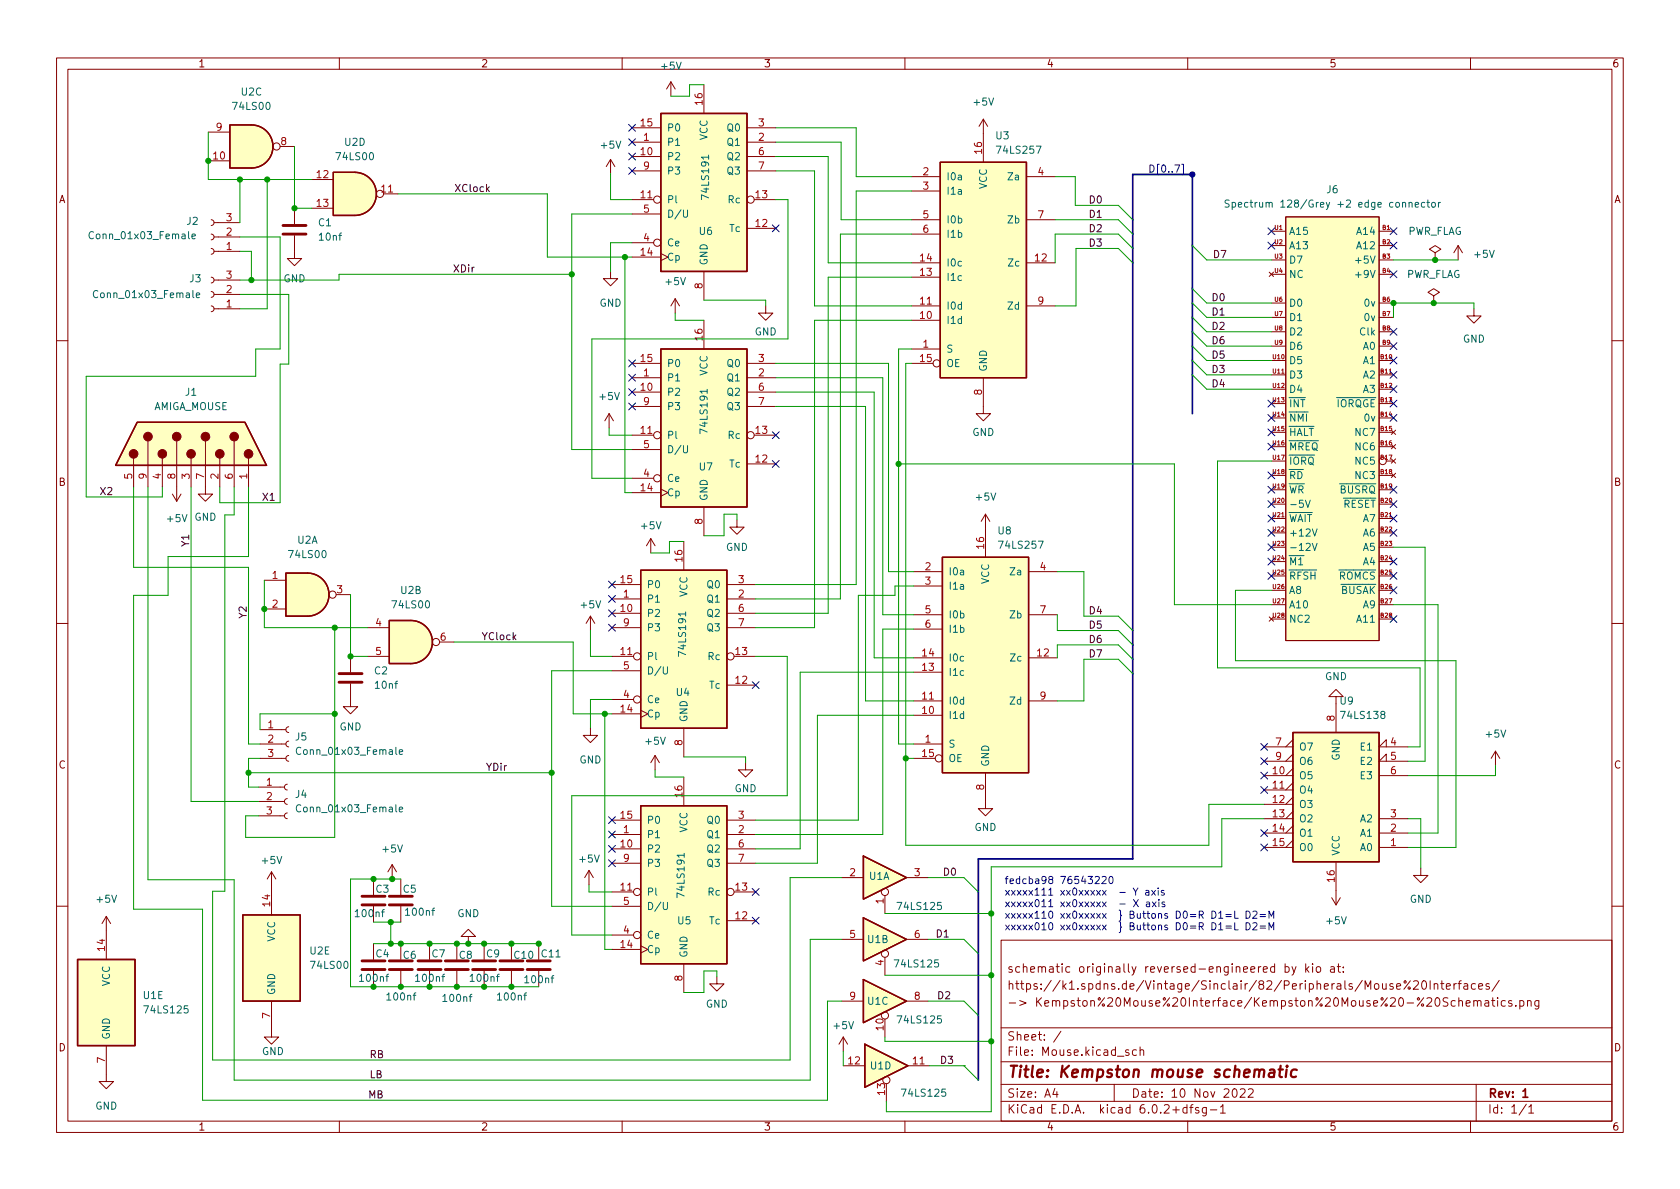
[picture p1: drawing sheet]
<svg xmlns="http://www.w3.org/2000/svg" width="297mm" height="210mm" viewBox="0 0 297 210" stroke-linecap="round" stroke-linejoin="round" font-family="sans-serif">
<g fill="none" stroke="#840000" stroke-width=".18">
<path d="M10 10.2h277v190.1h-277zM12 12.2h273v186.1h-273zM60 10.2v2M110 10.2v2M118.6 14.5l-.7 1.2M118.6 14.5v2.5M118.6 14.5l.8 1.2M124.5 15v5.1M160 10.2v2M210 10.2v2M260 10.2v2M36.8 28.4h3.8"/>
<path d="M36.8 23.4h3.8M37.3 38.9l.4 .1 .1 .4-.1 .3-.4 .2M37.8 39.4h4.6M49.5 25.9h2.6M52.1 36.8v2.8M55.1 31.7h3.8M55.1 36.8h3.8M67.8 34.3h2.6M107.9 28.2l-.7 1.3M107.9 28.2v2.5M107.9 28.2l.8 1.3M111.8 25.1h5"/>
<path d="M111.8 27.7h5M111.8 35.3h3.8M111.8 22.6h5M111.8 37.8h5M111.8 30.2h5M132.1 25.1h5.1M132.1 27.7h5.1M132.1 22.6h5.1M132.1 30.2h5.1M133.3 35.3h3.9M161.2 31.2h5M161.2 33.8h5"/>
<path d="M161.2 38.9h5M173.9 21.1l-.8 1.2M173.9 21.1v7.6M173.9 21.1l.7 1.2M181.5 31.2h5.1M181.5 38.9h5.1M227.3 38.3h16.5v75h-16.5zM37.3 41.4l.4 .1 .1 .4-.1 .4-.4 .1M37.3 43.9l.4 .2 .1 .3-.1 .4-.4 .2M37.3 49l.4 .2 .1 .3-.1 .4-.4 .1M37.3 51.6l.4 .1 .1 .4-.1 .3-.4 .2M37.3 54.1l.4 .1 .1 .4-.1 .4-.4 .1"/>
<path d="M37.8 41.9h4.6M37.8 44.4h4.6M37.8 49.5h4.6M37.8 52.1h4.6M37.8 54.6h4.6M52.1 41.7v4h1.2l-1.2 1.3-1.3-1.3h1.3M107.9 48v1.3h1.3l-1.3 1.2-1.2-1.2h1.2M111.8 45.5h5M111.8 42.9h3.8M116.8 44.8l1.3 .7-1.3 .6M119.4 52.8l-.8 1.3M119.4 52.8v2.6"/>
<path d="M119.4 52.8l.7 1.3M124.5 48v5.1M124.5 56.6v5.1M132.1 40.4h5.1M135.4 54.1v1.3h1.3l-1.3 1.2-1.3-1.2h1.3M161.2 56.6h5M161.2 54.1h5M161.2 46.5h5M161.2 49h5M161.2 41.4h5M181.5 54.1h5.1M181.5 46.5h5.1"/>
<path d="M224.4 48.1l.8 .8M224.8 40.9h2.5M224.8 43.4h2.5M224.8 46h2.5M224.8 48.5h2.5M224.8 53.6h2.5M224.8 56.1h2.5M224.8 58.7h2.5M225.2 48.1l-.8 .8M243.8 40.9h2.6M243.8 43.4h2.6M243.8 46h2.6"/>
<path d="M243.8 48.5h2.6M243.8 53.6h2.6M243.8 56.1h2.6M243.8 58.7h2.6M253.5 52.3l1-.6-1-.7-1 .7 1 .6v1.3M253.5 53.6h.1M253.7 44.7l1.1-.6-1.1-.7-1 .7 1 .6v1.3M253.7 46h.1M257.8 43.4l-.8 1.3M257.8 43.4v2.6M257.8 43.4l.8 1.3M260.6 54.6v1.3h1.3l-1.3 1.2-1.3-1.2h1.3"/>
<path d="M10 60.2h2M26.2 78v8.1M31.2 78v10.6M36.3 78v9.4h1.3l-1.3 1.2-1.2-1.2h1.2M41.4 78v8.1M107.7 73.1l-.8 1.3M107.7 73.1v2.6M107.7 73.1l.8 1.3M111.8 64.3h5M111.8 66.8h5M111.8 69.3h5M111.8 77h3.8"/>
<path d="M111.8 79.5h5M111.8 71.9h5M132.1 64.3h5.1M132.1 66.8h5.1M132.1 69.3h5.1M132.1 71.9h5.1M133.3 77h3.9M161.2 61.7h5M161.2 64.3h3.8M173.9 66.8v6.3h1.2l-1.2 1.3-1.3-1.3h1.3M224.8 63.7h2.5M224.8 66.3h2.5"/>
<path d="M224.8 68.8h2.5M224.8 71.4h2.5M224.8 73.9h2.5M224.8 76.4h2.5M224.8 79h2.5M224.8 61.2h2.5M243.8 63.7h2.6M243.8 66.3h2.6M243.8 68.8h2.6M243.8 71.4h2.6M243.8 73.9h2.6M243.8 76.4h2.6"/>
<path d="M243.8 79h2.6M243.8 61.2h2.6M246 76.1l.8 .7M246 78.6l.8 .8M246.8 76.1l-.8 .7M246.8 78.6l-.8 .8M285 60.2h2M23.6 81v5.1M28.7 81v5.1M30.5 87.4l.7 1.2M32 87.4l-.8 1.2M33.8 81v5.1"/>
<path d="M38.9 81v5.1M43.9 81v5.1M111.8 87.1h5M111.8 84.6h3.8M115.1 95.2l-.8 1.3M115.1 95.2v2.6M115.1 95.2l.7 1.3M116.8 86.5l1.3 .6-1.3 .7M120.9 95.8v5M124.5 89.7v5M130.3 91.9v1.3h1.3l-1.3 1.3-1.3-1.3h1.3M132.1 82h5.1"/>
<path d="M174.2 90.9l-.7 1.3M174.2 90.9v7.6M174.2 90.9l.8 1.3M224.8 81.5h2.5M224.8 84.1h2.5M224.8 86.6h2.5M224.8 89.1h2.5M224.8 91.7h2.5M224.8 94.2h2.5M224.8 96.8h2.5M224.8 99.3h2.5M243.8 84.1h2.6"/>
<path d="M243.8 86.6h2.6M243.8 89.1h2.6M243.8 91.7h2.6M243.8 94.2h2.6M243.8 96.8h2.6M243.8 99.3h2.6M245.1 81.5h1.3M246 81.1l.8 .8M246 83.7l.8 .7M246.8 81.1l-.8 .8M246.8 83.7l-.8 .7M10 110.2h2"/>
<path d="M46.7 102.6h3.8M46.7 107.7h3.8M59.4 105.2h2.6M62 116.1v2.8M65 111h3.8M65 116.1h3.8M77.7 113.5h2.6M104.4 109l-.8 1.2M104.4 109v2.5M104.4 109l.8 1.2M108.2 111h5.1M108.2 116.1h3.8"/>
<path d="M108.2 105.9h5.1M108.2 108.5h5.1M108.2 103.4h5.1M108.2 118.6h5.1M128.5 111h5.1M128.5 105.9h5.1M128.5 108.5h5.1M128.5 103.4h5.1M129.8 116.1h3.8M161.5 116.3h5.1M161.5 118.9h5.1M161.5 101.1h5.1"/>
<path d="M161.5 103.6h5.1M161.5 108.7h5.1M161.5 111.2h5.1M181.9 116.3h5M181.9 101.1h5M181.9 108.7h5M224.4 109.1l.8 .7M224.8 101.8h2.5M224.8 104.4h2.5M224.8 106.9h2.5M224.8 109.5h2.5M225.2 109.1l-.8 .7"/>
<path d="M243.8 101.8h2.6M243.8 104.4h2.6M243.8 106.9h2.6M243.8 109.5h2.6M285 110.2h2M45.7 139.2h4.6M46 131.6h4.5M46 134.1h4.5M46 129h4.5M50.8 138.7l-.4 .1-.1 .4 .1 .3 .4 .2M51.1 133.6l-.4 .1-.2 .4 .2 .4 .4 .1M51.1 131.1l-.4 .1-.2 .4 .2 .3 .4 .2"/>
<path d="M51.1 128.5l-.4 .2-.2 .3 .2 .4 .4 .1M62 120.9v4.1h1.2l-1.2 1.2-1.3-1.2h1.3M104.4 128.8v1.2h1.3l-1.3 1.3-1.3-1.3h1.3M108.2 126.2h5.1M108.2 123.7h3.8M113.3 125.6l1.3 .6-1.3 .7M115.8 133.6l-.7 1.3M115.8 133.6v2.5M115.8 133.6l.8 1.3M120.9 128.8v5.1M120.9 137.4v5.1M128.5 121.2h5.1"/>
<path d="M131.8 134.9v1.2h1.3l-1.3 1.3-1.2-1.3h1.2M161.5 131.6h5.1M161.5 126.5h5.1M161.5 123.9h5.1M161.5 134.1h3.9M174.2 136.6v6.4h1.3l-1.3 1.3-1.2-1.3h1.2M181.9 123.9h5M223.5 137.2h5.1M223.5 139.7h5.1M223.5 132.1h5.1M223.5 134.6h5.1M228.6 135.9l-1.3 1.3"/>
<path d="M228.6 138.4l-1.3 1.3M228.6 130.8l-1.3 1.3M228.6 133.3l-1.3 1.3M236.2 123.2h1.3l-1.3-1.3-1.3 1.3h1.3v6.3M243.8 137.2h5.1M245.1 132.1v-1.3l-1.3 1.3h5.1M245.1 134.6v-1.3l-1.3 1.3h5.1M264.4 132.8l-.7 1.3M264.4 132.8v2.6M264.4 132.8l.8 1.3M45.7 144.3h4.6M45.7 141.7h4.6"/>
<path d="M48 154.2l-.8 1.2M48 154.2v7.6M48 154.2l.8 1.2M50.8 143.8l-.4 .1-.1 .4 .1 .3 .4 .2M50.8 141.2l-.4 .2-.1 .3 .1 .4 .4 .1M66 155.4v2.8M69.3 152.9l-.7 1.3M69.3 152.9v2.5M69.3 152.9l.8 1.3M70.9 155.4v2.8M104.1 153.9l-.7 1.3M104.1 153.9v2.6"/>
<path d="M104.1 153.9l.8 1.3M108.2 147.6h5.1M108.2 150.1h5.1M108.2 157.7h3.8M108.2 145h5.1M108.2 152.6h5.1M128.5 147.6h5.1M128.5 150.1h5.1M128.5 145h5.1M128.5 152.6h5.1M129.8 157.7h3.8M148.8 155.2h3.9"/>
<path d="M156.5 158.4v3.1M160.3 155.2h3.8M223.5 149.9h5.1M223.5 142.2h5.1M223.5 144.8h5.1M223.5 147.3h5.1M228.6 141l-1.3 1.2M228.6 143.5l-1.3 1.3M228.6 146l-1.3 1.3M228.6 148.6l-1.3 1.3M235.5 158.7l.7 1.3M236.2 152.4v7.6"/>
<path d="M237 158.7l-.8 1.3M243.8 149.9h5.1M243.8 144.8h5.1M243.8 147.3h5.1M251.2 153.5v1.3h1.3l-1.3 1.3-1.3-1.3h1.3M10 160.2h2M18.8 162v7.7M18.8 162l-.8 1.3M18.8 162l.8 1.3M48 177v6.4h1.3l-1.3 1.3-1.3-1.3h1.3M66 160.3v2.8M66 166.9v2.8"/>
<path d="M66 171.7v2.8M70.9 160.3v2.8M70.9 166.9v2.8M70.9 171.7v2.8M75.9 166.9v2.8M75.9 171.7v2.8M80.8 166.9v2.8M80.8 171.7v2.8M82.8 165.6h1.3l-1.3-1.3-1.3 1.3h1.3v1.3M85.6 166.9v2.8M85.6 171.7v2.8M90.4 166.9v2.8"/>
<path d="M90.4 171.7v2.8M95.2 166.9v2.8M95.2 171.7v2.8M108.2 167.9h5.1M108.2 165.3h3.8M108.2 160.3h5.1M113.3 167.3l1.3 .6-1.3 .6M120.9 170.4v5.1M126.7 172.7v1.3h1.3l-1.3 1.3-1.2-1.3h1.2M128.5 162.8h5.1M148.8 177h3.9M148.8 166.1h3.9"/>
<path d="M156.5 169.3v3.2M160.3 177h3.8M160.3 166.1h3.8M177 166.3h108v32h-108zM227.2 171l.4-.1 .3 .3v.4l-.1 .3h-.6M227.2 170.4v1.5M228.4 170.9l.4 1M229.1 170.9l-.5 1.4-.2 .1M230.9 170.4v1.5M231 171.4l.4 .5M231.4 170.9l-.5 .6M232.1 170.4v.2"/>
<path d="M232.1 170.9v1M232.9 171l.3-.1 .3 .3v.4l-.3 .3h-.3l-.2-.3v-.4zM235.3 171h.6v.9M235.9 171.3l-.5 .1a.29 .29 0 0 0-.2 .2 .29 .29 0 0 0 .2 .3h.5M236.4 170.9h.6M236.6 170.4v1.3l.4 .2M237.5 171.8v.1M237.5 171v.1M246.3 174l-.4-.1-.2 .2 .1 .3 .5 .1v.4h-.6M246.9 174.4l.7-.1v-.3l-.5-.1-.2 .2 .1 .8h.6M249.4 173.4l-1.2 1.5M249.9 173.6l.6-.2 .2 .2 .1 .3-.9 1h.9"/>
<path d="M251.5 173.6l.2-.2a.81 .81 0 0 1 .6 .7 .81 .81 0 0 1-.3 .8h-.1a.81 .81 0 0 1-.4-1.3zM252.9 173.4v1.5M253.6 174.1l.2-.2 .3 .1 .1 .9M253.6 173.9v1M254.7 173.9h.6M254.9 173.4v1.3l.4 .2M255.7 174.4l.7-.1v-.3l-.5-.1-.2 .2 .1 .8h.6M257.1 173.9v1M257.5 173.9l-.3 .1-.1 .2M257.8 173.9h.6M257.9 177.1l.3-.2 .3 .1 .1 .9M257.9 176.4v1.5"/>
<path d="M258.4 173.4l-.4 .2v1.3M258.9 174h.5l.1 .9M259.2 177.4l.7-.1v-.3l-.5-.1-.2 .2 .1 .8h.6M259.5 174.3l-.5 .1a.29 .29 0 0 0-.2 .2 .29 .29 0 0 0 .2 .3h.5M260.6 177.1l.2-.2 .4 .1v.9M260.6 176.9v1M260.9 174l-.5-.1-.3 .3v.4l.2 .3h.6M261.2 177.1l.2-.2 .4 .1 .1 .9M261.4 174.4l.8-.1-.1-.3-.4-.1-.3 .2 .1 .8h.6M262.6 177h.5l.1 .9M263.2 177.3l-.5 .1a.29 .29 0 0 0-.2 .2 .29 .29 0 0 0 .2 .3h.5M263.3 174l-.4-.1-.2 .2 .1 .3 .5 .1v.4h-.6"/>
<path d="M263.7 176.9h.6M263.9 176.4v1.3l.4 .2M264.8 176.4v.2M264.8 176.9v1M265.1 173.4l-1.3 1.9M266.1 177l-.4-.1-.3 .3v.4l.2 .3h.5M267.3 177l-.4-.1-.2 .2 .1 .3 .5 .1v.4h-.6M268 177.8v.1M268.7 177l.4-.1 .3 .3v.4l-.1 .3h-.6M268.7 176.9v1.5M270.1 177.1l.2-.2 .3 .1 .1 .9M270.1 176.9v1"/>
<path d="M272.1 176.9v1.2l-.3 .3h-.4M272.1 177l-.4-.1-.3 .3v.4l.1 .3h.6M285 160.2h2M18.8 184.9v6.4h1.3l-1.3 1.2-1.3-1.2h1.3M60 198.3v2M110 198.3v2M149.1 183.4l-.8 1.3M149.1 183.4v2.5M149.1 183.4l.8 1.3M149.1 188.5h3.8M156.5 180.2v3.2M156.7 191.6v3.2"/>
<path d="M160 198.3v2M160.5 188.5h3.8M177 194.8h108M177 191.8h108M177 187.8h108M177 181.8h108M186.5 192.5l-.4 1h1M186.9 193v1M187.6 182.4l-1.3 1.9M197 191.8v3M199.6 185.7l-.4-.1-.2 .2 .1 .3 .5 .1v.4h-.6M200.9 185.7l-.4-.1-.3 .3v.4l.2 .3h.5"/>
<path d="M201.6 185.8l.2-.2 .3 .1 .1 .9M201.6 185.1v1.5M209.9 195.9l-.5-.1-.3 .3v.4l.2 .3h.6M209.9 195.3v1.5M210 198.3v2M210.4 195.8h.5M210.9 195.3l-.3 .2v1.3M211.9 195.9l-.3-.1-.2 .2v.3l.5 .1v.4h-.5M213.3 195.8v1.2l-.3 .3h-.4M213.3 195.9l-.4-.1-.3 .3v.4l.1 .3h.6M214 196.3h1.1M215.8 195.8l.4-.5v1.5"/>
<path d="M215.8 196.8h.8M218.1 192.6l.1-.1a.81 .81 0 0 1 .6 .7 .81 .81 0 0 1-.3 .8h-.1a.81 .81 0 0 1-.6-.6 .81 .81 0 0 1 .3-.8zM219.3 192.7l.6-.2 .2 .2v.3l-.9 1h.9M220.7 192.7l.6-.2 .2 .2 .1 .3-1 1h1M260 198.3v2M261 191.8v6.5M269.9 195.3l-1.3 1.9M270.3 195.8l.4-.5v1.5M270.3 196.8h.9"/>
<circle cx="48.9" cy="25.9" r=".63"/>
<circle cx="67.2" cy="34.3" r=".63"/>
<circle cx="116.2" cy="35.3" r=".63"/>
<circle cx="132.7" cy="35.3" r=".63"/>
<circle cx="116.2" cy="42.9" r=".63"/>
<circle cx="116.2" cy="77" r=".63"/>
<circle cx="132.7" cy="77" r=".63"/>
<circle cx="165.6" cy="64.3" r=".63"/>
<circle cx="116.2" cy="84.6" r=".63"/>
<circle cx="244.5" cy="81.5" r=".63"/>
<circle cx="58.8" cy="105.2" r=".63"/>
<circle cx="77.1" cy="113.5" r=".63"/>
<circle cx="112.6" cy="116.1" r=".63"/>
<circle cx="129.2" cy="116.1" r=".63"/>
<circle cx="112.6" cy="123.7" r=".63"/>
<circle cx="166" cy="134.1" r=".63"/>
<circle cx="112.6" cy="157.7" r=".63"/>
<circle cx="129.2" cy="157.7" r=".63"/>
<circle cx="156.5" cy="157.7" r=".63"/>
<circle cx="112.6" cy="165.3" r=".63"/>
<circle cx="156.5" cy="179.6" r=".63"/>
<circle cx="156.5" cy="168.7" r=".63"/>
<circle cx="248.4" cy="173.6" r=".21"/>
<circle cx="249.1" cy="174.7" r=".21"/>
<circle cx="156.7" cy="191" r=".63"/>
</g>
<path d="M269.3 193l.4-.5v1.5M269.3 194h.8" fill="none" stroke="#840000" stroke-width=".3"/>
<path d="M224.5 189.2l.2-.1 .6 .1-.1 1.3M225.3 189.6l-.6 .1a.4 .4 0 0 0-.4 .3 .4 .4 0 0 0 .3 .5l.6-.1M226.1 189.1h.7M226.4 188.5l-.2 1.7 .1 .2 .4 .1M227.5 189.1l-.2 1.4M227.6 188.5l-.1 .1v.1l.2-.1-.1-.1-.1 .2M229.3 189.2a.66 .66 0 0 0-1 .3l-.1 .6 .2 .3 .2 .1 .5-.1" fill="none" stroke="#840000" stroke-width=".4"/>
<g fill="none" stroke="#840000" stroke-width=".51">
<path d="M50 39.9h4.1M50 41.4h4.1M59.9 119.1h4.1M59.9 120.6h4.1M64 158.5h4.1M68.8 158.5h4.1M64 171.4h4.1M64 169.9h4.1M64 160h4.1M68.8 171.4h4.1M68.8 169.9h4.1M68.8 160h4.1"/>
<path d="M73.9 171.4h4.1M73.9 169.9h4.1M78.7 171.4h4.1M78.7 169.9h4.1M83.6 171.4h4M83.6 169.9h4M88.4 171.4h4.1M88.4 169.9h4.1M93.2 171.4h4.1M93.2 169.9h4.1"/>
</g>
<g fill="#ffffc2" stroke="#ffffc2" stroke-width=".18">
<path d="M13.7 169.7h10.2v15.2h-10.2z"/>
<path d="M113.3 142.5h15.2v27.9h-15.2z"/>
<path d="M72.7 109.7a3.8 3.8 0 0 1 3.8 3.8 3.8 3.8 0 0 1-3.8 3.8z"/>
<path d="M68.8 109.7h3.8v7.6h-3.8z"/>
<path d="M166.6 98.5h15.3v38.1h-15.3z"/>
<path d="M152.7 173.2l7.6 3.8-7.6 3.8z"/>
<path d="M152.9 184.7l7.6 3.8-7.6 3.8z"/>
<path d="M152.7 151.4l7.6 3.8-7.6 3.8z"/>
<path d="M152.7 162.3l7.6 3.8-7.6 3.8z"/>
<path d="M44.5 22.1a3.8 3.8 0 0 1 3.8 3.8 3.8 3.8 0 0 1-3.8 3.8z"/>
<path d="M40.6 22.1h3.8v7.6h-3.8z"/>
<path d="M228.6 129.5h15.2v22.9h-15.2z"/>
<path d="M62.7 30.5a3.8 3.8 0 0 1 3.8 3.8 3.8 3.8 0 0 1-3.8 3.8z"/>
<path d="M58.9 30.5h3.8v7.6h-3.8z"/>
<path d="M166.2 28.7h15.3v38.1h-15.3z"/>
<path d="M42.9 161.8h10.2v15.2h-10.2z"/>
<path d="M54.4 101.3a3.8 3.8 0 0 1 3.8 3.9 3.8 3.8 0 0 1-3.8 3.8z"/>
<path d="M50.5 101.3h3.9v7.7h-3.9z"/>
<path d="M113.3 100.8h15.2v28h-15.2z"/>
<path d="M116.8 61.7h15.3v28h-15.3z"/>
<path d="M227.3 38.3h16.5v75h-16.5z"/>
<path d="M116.8 20.1h15.3v27.9h-15.3z"/>
<path d="M24.3 74.7h19l3.8 7.6h-26.7z"/>
</g>
<g fill="none" stroke="#840000" stroke-width=".25">
<path d="M40.6 22.1h3.9a3.8 3.8 0 0 1 3.8 3.8 3.8 3.8 0 0 1-3.8 3.8h-3.9zM58.9 30.5h3.8a3.8 3.8 0 0 1 3.8 3.8 3.8 3.8 0 0 1-3.8 3.8h-3.8zM116.8 20.1h15.3v27.9h-15.3zM166.2 28.7h15.3v38.1h-15.3zM24.3 74.7h19l3.8 7.6h-26.7zM116.8 61.7h15.3v28h-15.3zM166.6 98.5h15.3v38.1h-15.3zM50.5 101.3h3.9a3.8 3.8 0 0 1 3.8 3.9 3.8 3.8 0 0 1-3.8 3.8h-3.9zM72.6 109.7h-3.8v7.6h3.8M72.7 109.7a3.8 3.8 0 0 1 3.8 3.8 3.8 3.8 0 0 1-3.8 3.8M113.3 100.8h15.2v28h-15.2zM228.6 129.5h15.2v22.9h-15.2z"/>
<path d="M113.3 142.5h15.2v27.9h-15.2zM152.7 151.4l7.6 3.8-7.6 3.8zM13.7 169.7h10.2v15.2h-10.2zM42.9 161.8h10.2v15.2h-10.2zM152.7 173.2l7.6 3.8-7.6 3.8zM152.7 162.3l7.6 3.8-7.6 3.8zM152.9 184.7l7.6 3.8-7.6 3.8z"/>
</g>
<g fill="none" stroke="#006464" stroke-width=".18">
<path d="M120.8 37.1v1.1l.3 .2h.3l.2-.2v-1.1M125.3 27.4v.8M217.3 35.4h-.5l-.1 .1v.4l.5 .2 .1 .3-.2 .2h-.5M217.9 35.9l.3-.1 .3 .2-.2 .6h-.4M217.9 35.8v1.3M250.2 36.2l.6-.1v-.2l-.4-.1-.2 .2 .1 .6h.5M251.9 35.9l-.3-.1-.3 .2 .1 .6h.5M252.3 35.8h.5M252.5 35.4v1.1l.3 .1M253.2 35.9l.2-.1 .3 .1 .1 .5-.1 .2h-.3l-.2-.1zM254.3 35.8v.8M254.7 35.8l-.4 .2"/>
<path d="M16.5 41.1a.6 .6 0 0 0-.8 .4 .6 .6 0 0 0 .6 .7l.2-.1M17.3 51.5a.6 .6 0 0 0-.8 .4 .6 .6 0 0 0 .5 .7l.3-.1M33.9 41.8l.6-.1v-.3h-.4l-.2 .2 .1 .6h.5M34.7 52.2l.6-.1v-.2l-.4-.1-.2 .2 .1 .6h.5M120.8 78.8v1l.3 .3 .3-.1 .2-.2v-1M125 68.8v.8M230.8 88.5l.4 1.2 .5-1.2M232 93.5l.4 1.3 .5-1.3M232 96.1l.4 1.2 .5-1.2M117.3 117.9v1l.2 .3 .4-.1 .1-.2v-1M121.2 108.2v.7M53.2 132.3a.6 .6 0 0 0-.9 .4 .6 .6 0 0 0 .6 .7l.3-.1"/>
<path d="M70.6 133l.6-.1-.1-.3h-.3l-.2 .1 .1 .7h.4M53.2 142.4a.6 .6 0 0 0-.9 .4 .6 .6 0 0 0 .6 .8l.3-.2M70.6 143.1l.6-.1-.1-.2-.3-.1-.2 .2 .1 .6h.4M117.3 159.6v1l.2 .2h.4l.1-.2v-1M121 150.9v.7"/>
</g>
<g fill="#840000" stroke="#840000" stroke-width=".18">
<circle cx="43.9" cy="80.3" r=".76"/>
<circle cx="38.9" cy="80.3" r=".76"/>
<circle cx="33.8" cy="80.3" r=".76"/>
<circle cx="28.7" cy="80.3" r=".76"/>
<circle cx="23.6" cy="80.3" r=".76"/>
<circle cx="41.4" cy="77.2" r=".76"/>
<circle cx="36.3" cy="77.2" r=".76"/>
<circle cx="31.2" cy="77.2" r=".76"/>
<circle cx="26.2" cy="77.2" r=".76"/>
</g>
<g fill="none" stroke="#000084" stroke-width=".18">
<path d="M111.2 22l1.2 1.2M111.2 24.5l1.2 1.2M111.2 27.1l1.2 1.2M111.2 29.6l1.2 1.2M112.4 22l-1.2 1.2M112.4 24.5l-1.2 1.2M112.4 27.1l-1.2 1.2M112.4 29.6l-1.2 1.2M136.6 39.8l1.2 1.2M137.8 39.8l-1.2 1.2M208.9 29.1h.4v1.8h-.4M224.2 40.3l1.2 1.2"/>
<path d="M224.2 42.8l1.2 1.2M225.4 40.3l-1.2 1.2M225.4 42.8l-1.2 1.2M245.8 47.9l1.2 1.2M245.8 58.1l1.2 1.2M245.8 40.3l1.2 1.2M245.8 42.8l1.2 1.2M247 47.9l-1.2 1.2M247 58.1l-1.2 1.2M247 40.3l-1.2 1.2M247 42.8l-1.2 1.2M111.2 63.6l1.2 1.3"/>
<path d="M111.2 66.2l1.2 1.2M111.2 68.7l1.2 1.2M111.2 71.3l1.2 1.2M112.4 63.6l-1.2 1.3M112.4 66.2l-1.2 1.2M112.4 68.7l-1.2 1.2M112.4 71.3l-1.2 1.2M136.6 76.3l1.2 1.3M137.8 76.3l-1.2 1.3M224.2 75.8l1.2 1.3M224.2 73.3l1.2 1.2M224.2 78.4l1.2 1.2"/>
<path d="M224.2 70.8l1.2 1.2M225.4 75.8l-1.2 1.3M225.4 73.3l-1.2 1.2M225.4 78.4l-1.2 1.2M225.4 70.8l-1.2 1.2M245.8 73.3l1.2 1.2M245.8 60.6l1.2 1.2M245.8 68.2l1.2 1.2M245.8 70.8l1.2 1.2M245.8 63.1l1.2 1.3M245.8 65.7l1.2 1.2M247 73.3l-1.2 1.2"/>
<path d="M247 60.6l-1.2 1.2M247 68.2l-1.2 1.2M247 70.8l-1.2 1.2M247 63.1l-1.2 1.3M247 65.7l-1.2 1.2M136.6 81.4l1.2 1.2M137.8 81.4l-1.2 1.2M224.2 91.1l1.2 1.2M224.2 93.6l1.2 1.2M224.2 88.5l1.2 1.3M224.2 86l1.2 1.2M224.2 83.5l1.2 1.2"/>
<path d="M224.2 98.7l1.2 1.2M224.2 96.2l1.2 1.2M225.4 91.1l-1.2 1.2M225.4 93.6l-1.2 1.2M225.4 88.5l-1.2 1.3M225.4 86l-1.2 1.2M225.4 83.5l-1.2 1.2M225.4 98.7l-1.2 1.2M225.4 96.2l-1.2 1.2M245.8 91.1l1.2 1.2M245.8 88.5l1.2 1.3M245.8 86l1.2 1.2"/>
<path d="M245.8 93.6l1.2 1.2M245.8 98.7l1.2 1.2M247 91.1l-1.2 1.2M247 88.5l-1.2 1.3M247 86l-1.2 1.2M247 93.6l-1.2 1.2M247 98.7l-1.2 1.2M107.6 102.8l1.2 1.2M107.6 105.3l1.2 1.2M107.6 110.4l1.2 1.2M107.6 107.8l1.2 1.3M108.8 102.8l-1.2 1.2"/>
<path d="M108.8 105.3l-1.2 1.2M108.8 110.4l-1.2 1.2M108.8 107.8l-1.2 1.3M224.2 101.2l1.2 1.3M225.4 101.2l-1.2 1.3M245.8 101.2l1.2 1.3M245.8 103.8l1.2 1.2M245.8 108.9l1.2 1.2M247 101.2l-1.2 1.3M247 103.8l-1.2 1.2M247 108.9l-1.2 1.2M133 120.5l1.2 1.3"/>
<path d="M134.2 120.5l-1.2 1.3M222.9 134l1.2 1.2M222.9 136.5l1.2 1.3M222.9 139.1l1.2 1.2M222.9 131.5l1.2 1.2M224.1 134l-1.2 1.2M224.1 136.5l-1.2 1.3M224.1 139.1l-1.2 1.2M224.1 131.5l-1.2 1.2M107.6 149.5l1.2 1.2M107.6 152l1.2 1.3M107.6 144.4l1.2 1.2"/>
<path d="M107.6 147l1.2 1.2M108.8 149.5l-1.2 1.2M108.8 152l-1.2 1.3M108.8 144.4l-1.2 1.2M108.8 147l-1.2 1.2M133 157.1l1.2 1.2M134.2 157.1l-1.2 1.2M222.9 146.7l1.2 1.2M222.9 149.2l1.2 1.3M224.1 146.7l-1.2 1.2M224.1 149.2l-1.2 1.3M133 162.2l1.2 1.2"/>
<path d="M134.2 162.2l-1.2 1.2"/>
</g>
<path d="M86.1 33.4l.4 .5M86.5 33l-.5 .5" fill="none" stroke="#0f0f0f" stroke-width=".18"/>
<g fill="none" stroke="#0000c2" stroke-width=".18">
<path d="M193.6 155.1l.5-.1 .3 .3-.8 1h.8M194.9 155.1l.4-.1 .3 .3-.8 1h.8M196.2 155h.2a.68 .68 0 0 1 .4 .6 .68 .68 0 0 1-.4 .7 .84 .84 0 0 1-.2-1.3zM200.4 157l.4 .7 .4-.7M200.4 159.1l.9 1.2M200.8 157.7v.6M201.3 159.1l-.9 1.2M202.6 157.5h.5v.8M202.7 159.6h.5l.1 .7M203.1 157.8h-.4l-.2 .2 .2 .3 .4-.1M203.3 159.8l-.5 .1-.1 .1 .1 .3h.5M203.6 157.4l.7 .9"/>
<path d="M203.7 159.5l.7 .8M204.3 157.4l-.7 .9M204.4 159.5l-.7 .8M204.8 157v.1M204.8 157.4v.9M204.9 159.1v.1M204.9 159.5v.8M205.8 157.5l-.3-.1-.2 .2 .1 .2 .4 .1v.3h-.5M205.9 159.6l-.3-.1-.2 .2 .1 .2 .4 .1v.3h-.5M216.8 161.7h.9M216.8 162.1h.9M216.8 163.8h.9"/>
<path d="M216.8 164.1h.9M218.3 161.1v1.3h.6M218.3 163.2v1.2h.6M220.3 161.1a.64 .64 0 0 1 .8 .7 .64 .64 0 0 1-.8 .6zM220.3 163.2a.64 .64 0 0 1 .8 .6 .64 .64 0 0 1-.8 .6zM221.5 161.2l.5-.1 .3 .4-.8 .9h.8M221.5 163.3l.5-.1 .3 .3-.8 .9h.8M222.8 161.7h1M222.8 162.1h1M222.8 163.8h1M222.8 164.1h1M224.4 162.4v-1.3l.4 .9 .4-.9v1.3"/>
<path d="M224.4 164.4v-1.2l.4 .9 .4-.9v1.2"/>
</g>
<path d="M210.8 30.9h-10.5v121h-27.3v39.1M210.8 30.7v42.4" fill="none" stroke="#000084" stroke-width=".3"/>
<g fill="none" stroke="#009600" stroke-width=".18">
<path d="M124.5 15h-2.6v2h-3.3M36.8 23.4v8.3h18.3M42.4 31.7v7.7M47.2 31.7v22.9h-4.8M52.1 25.9v10.9h3M70.4 34.3h26.4v11.2h15M107.9 30.7v4.6h3.9M111.8 37.8h-10.7v41.7h10.7M137.2 30.2h6.8v23.9h17.2M137.2 27.7h9.2v18.8h14.8M137.2 25.1h11.5v13.8h12.5M137.2 35.3h2.1v24.6h-34.7v24.7h7.2"/>
<path d="M137.2 22.6h14.2v8.6h9.8M161.2 33.8h-9.8v69.6h-17.8M186.6 38.9h11.1l2.6 2.5M186.6 31.2h3.5v5.1h7.6l2.6 2.6M42.4 41.9h7.1v19.8h-4.3v4.8h-30v21.4h13.5v-1.8M42.4 52.1h8.7v12.3h-1.6v24.5h-10.6v-2.8M42.4 44.4h2v5.1M101.1 48.5h-41.2v1h-17.5M110.5 45.5v41.6h1.3M111.8 42.9h-3.9v5.1M119.4 55.4v1.2h5.1M124.5 53.1h10.9v1"/>
<path d="M161.2 56.6h-17.2v54.4h-10.4M161.2 49h-14.8v59.5h-12.8M161.2 41.4h-12.6v64.5h-15M200.3 46.5l-2.6-2.6h-7.5v10.2h-3.6M200.3 43.9l-2.6-2.5h-11.1v5.1M210.8 43.4l2.6 2.6h11.4M210.8 53.6l2.6 2.5h11.4M210.8 58.7l2.6 2.5h11.4M210.8 51l2.6 2.6h11.4M210.8 56.1l2.6 2.6h11.4M246.4 46h11.4M260.6 54.6v-1h-14.2v2.5"/>
<path d="M107.7 75.7v1.3h4.1M137.2 64.3h19.9v36.8h4.4M137.2 66.8h18.9v41.9h5.4M137.2 69.3h17.4v47h6.9M137.2 71.9h15.8v52h8.5M161.2 61.7h-2.3v69.9h2.6M161.2 64.3h-1.1v85.2h53.6v-7.3h9.8M210.8 66.3l2.6 2.5h11.4M210.8 63.7l2.6 2.6h11.4M210.8 61.2l2.6 2.5h11.4M23.6 86.1v14.2h20.3v31.3h2.1M26.2 86.1v69.5h15.2v35.4h101.9v-24.9h5.5"/>
<path d="M33.8 86.1v55.6h11.9M41.4 86.1v5h-1.6v66.5h-2.2v29.8h102.1v-32.2h9.1M43.9 86.1v12.3h-14.2v6.9h-6.1v55.5h12.2v33.8h110.5v-17.6h2.5M120.9 95.8h-2.5v2h-3.3M130.3 91.9v-1h-2.3v3.8h-3.5M158.9 82h48.7v24.9h17.2M224.8 81.5h-9.5v36.6h35.8v14h-2.2M246.4 96.8h5.6v37.8h-3.1M46.7 102.6v8.4h18.3M59.2 111v37.1h-15.8v-3.8h2.3M62 105.2v10.9h3M80.3 113.5h21v12.7h6.9"/>
<path d="M104.4 111.5v4.6h3.8M108.2 118.6h-10.7v41.7h10.7M133.6 116.1h5.6v24.6h-38.1v24.6h7.1M161.5 111.2h-5.4v36.4h-22.5M161.5 118.9h-20v31.2h-7.9M161.5 103.6h-3.3v1.7h-6.4v39.7h-18.2M186.9 101.1h4.7v7.9h6.1l2.6 2.5M186.9 108.7v2.8h10.8l2.6 2.5M186.9 116.3v-2.3h10.8l2.6 2.6M200.3 119.1l-2.6-2.5h-6.1v7.3h-4.7M224.8 104.4h-6.4v12.4h39v33.1h-8.5M246.4 106.9h7.9v40.4h-5.4"/>
<path d="M43.9 136.6h53.6M46 134.1h-2.1v5.1h1.8M59.2 126.2h-13.2v2.8M106.9 126.2v41.7h1.3M108.2 123.7h-3.8v5.1M115.8 136.1v1.3h5.1M120.9 133.9h10.9v1M160.1 134.1h1.4M161.5 126.5h-17v26.1h-10.9M264.4 135.4v1.8h-15.5M70.9 155.4h-8.9v19.1h33.2M104.1 156.5v1.2h4.1"/>
<path d="M164.1 155.2h6.3l2.6 2.5M223.5 144.8h-7.5v8.5h-40.7v43.3h-18.6v-1.8M248.9 144.8h2.3v8.7M66 166.9h29.5M66 163.1h4.9M69.1 163.1v3.8M126.7 172.7v-1h-2.2v3.8h-3.6M156.5 172.5h18.8M156.5 161.5h18.8M164.1 166.1h6.3l2.6 2.6M164.1 177h6.3l2.6 2.6M149.1 185.9v2.6"/>
<path d="M156.5 183.4v.7h18.8M164.3 188.5h6.4M170.4 188.5l2.6 2.5"/>
</g>
<circle cx="210.8" cy="30.9" r=".46" fill="#000084" stroke="#000084" stroke-width=".18"/>
<g fill="#009600" stroke="#009600" stroke-width=".18">
<circle cx="158.9" cy="82" r=".46"/>
<circle cx="253.7" cy="46" r=".46"/>
<circle cx="246.4" cy="53.6" r=".46"/>
<circle cx="253.5" cy="53.6" r=".46"/>
<circle cx="175.3" cy="161.5" r=".46"/>
<circle cx="175.3" cy="184.1" r=".46"/>
<circle cx="175.3" cy="172.5" r=".46"/>
<circle cx="75.9" cy="174.5" r=".46"/>
<circle cx="75.9" cy="166.9" r=".46"/>
<circle cx="80.8" cy="166.9" r=".46"/>
<circle cx="66" cy="174.5" r=".46"/>
<circle cx="70.9" cy="174.5" r=".46"/>
<circle cx="70.9" cy="166.9" r=".46"/>
<circle cx="69.1" cy="166.9" r=".46"/>
<circle cx="85.6" cy="166.9" r=".46"/>
<circle cx="82.8" cy="166.9" r=".46"/>
<circle cx="80.8" cy="174.5" r=".46"/>
<circle cx="85.6" cy="174.5" r=".46"/>
<circle cx="66" cy="155.4" r=".46"/>
<circle cx="69.3" cy="155.4" r=".46"/>
<circle cx="69.1" cy="163.1" r=".46"/>
<circle cx="43.9" cy="136.6" r=".46"/>
<circle cx="90.4" cy="174.5" r=".46"/>
<circle cx="95.2" cy="166.9" r=".46"/>
<circle cx="90.4" cy="166.9" r=".46"/>
<circle cx="160.1" cy="134.1" r=".46"/>
<circle cx="62" cy="116.1" r=".46"/>
<circle cx="59.2" cy="111" r=".46"/>
<circle cx="59.2" cy="126.2" r=".46"/>
<circle cx="46.7" cy="107.7" r=".46"/>
<circle cx="106.9" cy="126.2" r=".46"/>
<circle cx="97.5" cy="136.6" r=".46"/>
<circle cx="47.2" cy="31.7" r=".46"/>
<circle cx="44.4" cy="49.5" r=".46"/>
<circle cx="42.4" cy="31.7" r=".46"/>
<circle cx="36.8" cy="28.4" r=".46"/>
<circle cx="52.1" cy="36.8" r=".46"/>
<circle cx="110.5" cy="45.5" r=".46"/>
<circle cx="101.1" cy="48.5" r=".46"/>
</g>
<text font-size="2.8" fill="#840000" x="178" y="190.6">Title: Kempston mouse schematic</text>
<g font-size="2.1" fill="#840000">
<text x="178" y="172">schematic originally reversed-engineered by kio at:</text>
<text x="178" y="178">-&gt; Kempston%20Mouse%20Interface/Kempston%20Mouse%20-%20Schematics.png</text>
<text x="178" y="175">https://k1.spdns.de/Vintage/Sinclair/82/Peripherals/Mouse%20Interfaces/</text>
<text x="178" y="184">Sheet: /</text>
<text x="178" y="186.7">File: Mouse.kicad_sch</text>
<text x="178" y="196.9">KiCad E.D.A. kicad 6.0.2+dfsg-1</text>
<text x="178" y="194.1">Size: A4</text>
<text x="200" y="194.1">Date: 10 Nov 2022</text>
<text x="263" y="194.1">Rev: 1</text>
<text x="263" y="196.9">Id: 1/1</text>
</g>
<g font-size="1.8" fill="#840000">
<text x="35" y="11.9">1</text>
<text x="85" y="11.9">2</text>
<text x="135" y="11.9">3</text>
<text x="185" y="11.9">4</text>
<text x="235" y="11.9">5</text>
<text x="285" y="11.9">6</text>
<text x="10.3" y="35.9">A</text>
<text x="285.3" y="35.9">A</text>
<text x="10.3" y="85.9">B</text>
<text x="285.3" y="85.9">B</text>
<text x="10.3" y="135.9">C</text>
<text x="285.3" y="135.9">C</text>
<text x="10.3" y="185.9">D</text>
<text x="285.3" y="185.9">D</text>
<text x="35" y="199.9">1</text>
<text x="85" y="199.9">2</text>
<text x="135" y="199.9">3</text>
<text x="185" y="199.9">4</text>
<text x="235" y="199.9">5</text>
<text x="285" y="199.9">6</text>
</g>
<g font-size="1.8" fill="#006464">
<text x="42.7" y="16.9">U2C</text>
<text x="117" y="12.3">+5V</text>
<text x="41.4" y="19.4">74LS00</text>
<text x="117.9" y="23.2">P0</text>
<text x="128.7" y="23.2">Q0</text>
<text x="172.3" y="18.7">+5V</text>
<text x="59.6" y="28.3">74LS00</text>
<text x="61" y="25.8">U2D</text>
<text x="106.4" y="26.3">+5V</text>
<text x="117.9" y="25.8">P1</text>
<text x="117.9" y="28.3">P2</text>
<text x="125.1" y="24.8" transform="rotate(-90 125.1 24.8)">VCC</text>
<text x="128.7" y="25.8">Q1</text>
<text x="128.7" y="28.3">Q2</text>
<text x="176.1" y="24.6">U3</text>
<text x="176.5" y="27.2">74LS257</text>
<text x="117.9" y="35.9">Pl</text>
<text x="117.9" y="30.9">P3</text>
<text x="125.3" y="34.9" transform="rotate(-90 125.3 34.9)">74LS191</text>
<text x="128.7" y="30.9">Q3</text>
<text x="128.8" y="35.9">Rc</text>
<text x="167.3" y="31.9">I0a</text>
<text x="167.3" y="34.4">I1a</text>
<text x="174.5" y="33.4" transform="rotate(-90 174.5 33.4)">VCC</text>
<text x="178.4" y="31.9">Za</text>
<text x="234.6" y="34.2">J6</text>
<text x="33.1" y="39.7">J2</text>
<text x="56.3" y="40">C1</text>
<text x="117.9" y="38.5">D/U</text>
<text x="123.7" y="41.5">U6</text>
<text x="129" y="41">Tc</text>
<text x="167.3" y="39.5">I0b</text>
<text x="178.3" y="39.5">Zb</text>
<text x="219.4" y="36.7">Spectrum 128/Grey +2 edge connector</text>
<text x="227.8" y="41.5">A15</text>
<text x="240.1" y="41.5">A14</text>
<text x="248.8" y="41.5">PWR_FLAG</text>
<text x="16.4" y="42.3">Conn_01x03_Female</text>
<text x="56.5" y="42.5">10nf</text>
<text x="117.9" y="46.1">Cp</text>
<text x="117.9" y="43.6">Ce</text>
<text x="125.1" y="47" transform="rotate(-90 125.1 47)">GND</text>
<text x="167.3" y="47.1">I0c</text>
<text x="167.3" y="42">I1b</text>
<text x="178.4" y="47.1">Zc</text>
<text x="227.8" y="44.1">A13</text>
<text x="227.8" y="46.6">D7</text>
<text x="240.1" y="44.1">A12</text>
<text x="240.1" y="46.6">+5V</text>
<text x="260.8" y="45.6">+5V</text>
<text x="17.2" y="52.7">Conn_01x03_Female</text>
<text x="33.6" y="49.9">J3</text>
<text x="50.1" y="49.9">GND</text>
<text x="117.8" y="50.4">+5V</text>
<text x="167.3" y="49.7">I1c</text>
<text x="227.8" y="49.1">NC</text>
<text x="240.1" y="49.1">+9V</text>
<text x="248.5" y="49.1">PWR_FLAG</text>
<text x="106" y="54.2">GND</text>
<text x="133.4" y="59.3">GND</text>
<text x="167.3" y="57.3">I1d</text>
<text x="167.3" y="54.7">I0d</text>
<text x="178.3" y="54.7">Zd</text>
<text x="227.8" y="54.2">D0</text>
<text x="227.8" y="56.8">D1</text>
<text x="227.8" y="59.3">D2</text>
<text x="240.6" y="59.3">Clk</text>
<text x="241.4" y="54.2">0v</text>
<text x="241.4" y="56.8">0v</text>
<text x="117.9" y="64.9">P0</text>
<text x="128.7" y="64.9">Q0</text>
<text x="167.3" y="62.4">S</text>
<text x="167.3" y="64.9">OE</text>
<text x="174.5" y="65.8" transform="rotate(-90 174.5 65.8)">GND</text>
<text x="227.8" y="64.4">D5</text>
<text x="227.8" y="61.8">D6</text>
<text x="241.1" y="64.4">A1</text>
<text x="241.1" y="61.8">A0</text>
<text x="258.6" y="60.6">GND</text>
<text x="32.8" y="70">J1</text>
<text x="106.1" y="70.7">+5V</text>
<text x="117.9" y="67.4">P1</text>
<text x="117.9" y="70">P2</text>
<text x="125.1" y="66.5" transform="rotate(-90 125.1 66.5)">VCC</text>
<text x="128.7" y="67.4">Q1</text>
<text x="128.7" y="70">Q2</text>
<text x="227.8" y="66.9">D3</text>
<text x="227.8" y="69.5">D4</text>
<text x="241.1" y="66.9">A2</text>
<text x="241.1" y="69.5">A3</text>
<text x="27.1" y="72.5">AMIGA_MOUSE</text>
<text x="117.9" y="77.6">Pl</text>
<text x="117.9" y="72.5">P3</text>
<text x="125.1" y="76.3" transform="rotate(-90 125.1 76.3)">74LS191</text>
<text x="128.7" y="72.5">Q3</text>
<text x="128.8" y="77.6">Rc</text>
<text x="171.9" y="77.1">GND</text>
<text x="227.8" y="72">~{INT}</text>
<text x="227.8" y="74.5">~{NMI}</text>
<text x="227.8" y="77.1">~{HALT}</text>
<text x="234.9" y="72">~{IORQGE}</text>
<text x="239.8" y="77.1">NC7</text>
<text x="241.4" y="74.5">0v</text>
<text x="117.9" y="80.1">D/U</text>
<text x="123.7" y="83.2">U7</text>
<text x="129" y="82.7">Tc</text>
<text x="227.8" y="79.6">~{MREQ}</text>
<text x="227.8" y="82.2">~{IORQ}</text>
<text x="239.8" y="79.6">NC6</text>
<text x="239.8" y="82.2">NC5</text>
<text x="117.9" y="87.8">Cp</text>
<text x="117.9" y="85.2">Ce</text>
<text x="125.1" y="88.6" transform="rotate(-90 125.1 88.6)">GND</text>
<text x="172.6" y="88.5">+5V</text>
<text x="227.8" y="84.7">~{RD}</text>
<text x="227.8" y="87.2">~{WR}</text>
<text x="227.8" y="89.8">-5V</text>
<text x="235.6" y="87.2">~{BUSRQ}</text>
<text x="236.1" y="89.8">~{RESET}</text>
<text x="239.8" y="84.7">NC3</text>
<text x="29.6" y="92.3">+5V</text>
<text x="34.4" y="92.1">GND</text>
<text x="113.5" y="93.6">+5V</text>
<text x="176.5" y="94.5">U8</text>
<text x="227.8" y="92.3">~{WAIT}</text>
<text x="227.8" y="94.9">+12V</text>
<text x="241.1" y="92.3">A7</text>
<text x="241.1" y="94.9">A6</text>
<text x="51.3" y="98.7">74LS00</text>
<text x="52.6" y="96.1">U2A</text>
<text x="128.3" y="97.4">GND</text>
<text x="167.6" y="101.7">I0a</text>
<text x="176.9" y="97">74LS257</text>
<text x="178.8" y="101.7">Za</text>
<text x="227.8" y="97.4">-12V</text>
<text x="227.8" y="99.9">~{M1}</text>
<text x="241.1" y="97.4">A5</text>
<text x="241.1" y="99.9">A4</text>
<text x="69.5" y="107.6">74LS00</text>
<text x="70.9" y="105">U2B</text>
<text x="102.8" y="107.6">+5V</text>
<text x="114.3" y="106.5">P1</text>
<text x="114.3" y="104">P0</text>
<text x="121.5" y="105.6" transform="rotate(-90 121.5 105.6)">VCC</text>
<text x="125.1" y="106.5">Q1</text>
<text x="125.1" y="104">Q0</text>
<text x="167.6" y="104.3">I1a</text>
<text x="174.9" y="103.3" transform="rotate(-90 174.9 103.3)">VCC</text>
<text x="227.8" y="102.5">~{RFSH} ~{ROMCS}</text>
<text x="227.8" y="105">A8</text>
<text x="227.8" y="107.6">A10</text>
<text x="235.7" y="105">~{BUSAK}</text>
<text x="241.1" y="107.6">A9</text>
<text x="114.3" y="109.1">P2</text>
<text x="114.3" y="111.6">P3</text>
<text x="125.1" y="109.1">Q2</text>
<text x="125.1" y="111.6">Q3</text>
<text x="167.6" y="109.3">I0b</text>
<text x="167.6" y="111.9">I1b</text>
<text x="178.7" y="109.3">Zb</text>
<text x="227.8" y="110.1">NC2</text>
<text x="240.1" y="110.1">A11</text>
<text x="66.2" y="119.2">C2</text>
<text x="114.3" y="116.7">Pl</text>
<text x="114.3" y="119.2">D/U</text>
<text x="121.3" y="115.7" transform="rotate(-90 121.3 115.7)">74LS191</text>
<text x="125.2" y="116.7">Rc</text>
<text x="167.6" y="119.5">I1c</text>
<text x="167.6" y="117">I0c</text>
<text x="178.8" y="117">Zc</text>
<text x="66.4" y="121.8">10nf</text>
<text x="114.3" y="124.3">Ce</text>
<text x="119.6" y="123.1">U4</text>
<text x="125.4" y="121.8">Tc</text>
<text x="167.6" y="124.6">I0d</text>
<text x="178.7" y="124.6">Zd</text>
<text x="234.3" y="120.3">GND</text>
<text x="237" y="124.6">U9</text>
<text x="52.3" y="130.9">J5</text>
<text x="60" y="129.2">GND</text>
<text x="114.2" y="131.7">+5V</text>
<text x="114.3" y="126.9">Cp</text>
<text x="121.5" y="127.8" transform="rotate(-90 121.5 127.8)">GND</text>
<text x="167.6" y="127.1">I1d</text>
<text x="237.4" y="127.1">74LS138</text>
<text x="262.8" y="130.4">+5V</text>
<text x="53" y="133.5">Conn_01x03_Female</text>
<text x="102.4" y="135">GND</text>
<text x="167.6" y="132.2">S</text>
<text x="167.6" y="134.7">OE</text>
<text x="174.9" y="135.6" transform="rotate(-90 174.9 135.6)">GND</text>
<text x="229.6" y="137.8">O5</text>
<text x="229.6" y="132.7">O7</text>
<text x="229.6" y="135.2">O6</text>
<text x="236.9" y="134.5" transform="rotate(-90 236.9 134.5)">GND</text>
<text x="240.7" y="132.7">E1</text>
<text x="240.7" y="135.2">E2</text>
<text x="240.7" y="137.8">E3</text>
<text x="52.3" y="141.1">J4</text>
<text x="53" y="143.6">Conn_01x03_Female</text>
<text x="129.9" y="140.1">GND</text>
<text x="229.6" y="140.3">O4</text>
<text x="229.6" y="142.9">O3</text>
<text x="114.3" y="148.2">P1</text>
<text x="114.3" y="145.7">P0</text>
<text x="121.5" y="147.2" transform="rotate(-90 121.5 147.2)">VCC</text>
<text x="125.1" y="148.2">Q1</text>
<text x="125.1" y="145.7">Q0</text>
<text x="172.3" y="146.9">GND</text>
<text x="229.6" y="145.4">O2</text>
<text x="229.6" y="147.9">O1</text>
<text x="240.6" y="147.9">A1</text>
<text x="240.6" y="145.4">A2</text>
<text x="46.4" y="152.8">+5V</text>
<text x="67.7" y="150.7">+5V</text>
<text x="102.5" y="152.5">+5V</text>
<text x="114.3" y="150.7">P2</text>
<text x="114.3" y="153.3">P3</text>
<text x="125.1" y="150.7">Q2</text>
<text x="125.1" y="153.3">Q3</text>
<text x="153.7" y="155.6">U1A</text>
<text x="229.6" y="150.5">O0</text>
<text x="236.9" y="151.4" transform="rotate(-90 236.9 151.4)">VCC</text>
<text x="240.6" y="150.5">A0</text>
<text x="17.2" y="159.6">+5V</text>
<text x="66.5" y="157.9">C3</text>
<text x="71.3" y="157.9">C5</text>
<text x="71.9" y="161.9">100nf</text>
<text x="114.3" y="158.4">Pl</text>
<text x="114.3" y="160.9">D/U</text>
<text x="121" y="158.4" transform="rotate(-90 121 158.4)">74LS191</text>
<text x="125.2" y="158.4">Rc</text>
<text x="159" y="160.9">74LS125</text>
<text x="249.2" y="159.6">GND</text>
<text x="48.6" y="166.5" transform="rotate(-90 48.6 166.5)">VCC</text>
<text x="63" y="162.2">100nf</text>
<text x="80.8" y="162.2">GND</text>
<text x="114.3" y="166">Ce</text>
<text x="119.9" y="163.4">U5</text>
<text x="125.4" y="163.4">Tc</text>
<text x="153.4" y="166.7">U1B</text>
<text x="234.6" y="163.4">+5V</text>
<text x="54.8" y="168.8">U2E</text>
<text x="55.1" y="171.3">74LS00</text>
<text x="63.8" y="173.6">100nf</text>
<text x="66.5" y="169.3">C4</text>
<text x="71.3" y="169.5">C6</text>
<text x="73.7" y="173.6">100nf</text>
<text x="76.4" y="169.3">C7</text>
<text x="81.2" y="169.5">C8</text>
<text x="83.3" y="173.6">100nf</text>
<text x="86" y="169.3">C9</text>
<text x="91" y="169.5">C10</text>
<text x="93" y="173.9">100nf</text>
<text x="95.8" y="169.3">C11</text>
<text x="114.3" y="168.5">Cp</text>
<text x="121.5" y="169.4" transform="rotate(-90 121.5 169.4)">GND</text>
<text x="158.5" y="171.1">74LS125</text>
<text x="19.4" y="174.4" transform="rotate(-90 19.4 174.4)">VCC</text>
<text x="25.3" y="176.7">U1E</text>
<text x="25.8" y="179.2">74LS125</text>
<text x="48.6" y="176" transform="rotate(-90 48.6 176)">GND</text>
<text x="68.6" y="176.9">100nf</text>
<text x="78.5" y="177.2">100nf</text>
<text x="88.2" y="176.9">100nf</text>
<text x="124.8" y="178.2">GND</text>
<text x="153.4" y="177.7">U1C</text>
<text x="19.4" y="183.9" transform="rotate(-90 19.4 183.9)">GND</text>
<text x="147.5" y="182">+5V</text>
<text x="159" y="181">74LS125</text>
<text x="46.3" y="186.6">GND</text>
<text x="153.9" y="189.1">U1D</text>
<text x="16.8" y="196.2">GND</text>
<text x="159.7" y="193.9">74LS125</text>
</g>
<g font-size="1.8" fill="#a90000">
<text x="38.2" y="23.1">9</text>
<text x="113.3" y="22.3">15</text>
<text x="124.2" y="18.5" transform="rotate(-90 124.2 18.5)">16</text>
<text x="134.1" y="22.3">3</text>
<text x="37.8" y="28.2">10</text>
<text x="49.7" y="25.6">8</text>
<text x="113.3" y="27.4">10</text>
<text x="113.8" y="24.9">1</text>
<text x="113.8" y="30">9</text>
<text x="134.1" y="24.9">2</text>
<text x="134.1" y="27.4">6</text>
<text x="134.1" y="30">7</text>
<text x="173.6" y="27.1" transform="rotate(-90 173.6 27.1)">16</text>
<text x="56" y="31.5">12</text>
<text x="67.5" y="34">11</text>
<text x="113.3" y="35">11</text>
<text x="133.6" y="35">13</text>
<text x="163.2" y="31">2</text>
<text x="163.2" y="33.5">3</text>
<text x="183.5" y="31">4</text>
<text x="40" y="41.7">2</text>
<text x="40" y="39.1">3</text>
<text x="56" y="36.6">13</text>
<text x="113.8" y="37.6">5</text>
<text x="133.6" y="40.1">12</text>
<text x="163.2" y="38.6">5</text>
<text x="163.2" y="41.1">6</text>
<text x="183.5" y="38.6">7</text>
<text x="40" y="44.2">1</text>
<text x="113.3" y="45.2">14</text>
<text x="113.8" y="42.7">4</text>
<text x="162.7" y="46.2">14</text>
<text x="183" y="46.2">12</text>
<text x="40" y="51.8">2</text>
<text x="40" y="49.3">3</text>
<text x="124.2" y="51" transform="rotate(-90 124.2 51)">8</text>
<text x="162.7" y="53.8">11</text>
<text x="162.7" y="48.8">13</text>
<text x="183.5" y="53.8">9</text>
<text x="40" y="54.4">1</text>
<text x="162.7" y="56.4">10</text>
<text x="113.3" y="64">15</text>
<text x="124.2" y="60.2" transform="rotate(-90 124.2 60.2)">16</text>
<text x="134.1" y="64">3</text>
<text x="162.7" y="64">15</text>
<text x="163.2" y="61.5">1</text>
<text x="113.3" y="69.1">10</text>
<text x="113.8" y="66.5">1</text>
<text x="113.8" y="71.6">9</text>
<text x="134.1" y="66.5">2</text>
<text x="134.1" y="69.1">6</text>
<text x="134.1" y="71.6">7</text>
<text x="173.6" y="69.8" transform="rotate(-90 173.6 69.8)">8</text>
<text x="113.3" y="76.7">11</text>
<text x="133.6" y="76.7">13</text>
<text x="113.8" y="79.2">5</text>
<text x="133.6" y="81.8">12</text>
<text x="23.4" y="84.7" transform="rotate(-90 23.4 84.7)">5</text>
<text x="25.9" y="84.7" transform="rotate(-90 25.9 84.7)">9</text>
<text x="28.4" y="84.7" transform="rotate(-90 28.4 84.7)">4</text>
<text x="31" y="84.7" transform="rotate(-90 31 84.7)">8</text>
<text x="33.5" y="84.7" transform="rotate(-90 33.5 84.7)">3</text>
<text x="36.1" y="84.7" transform="rotate(-90 36.1 84.7)">7</text>
<text x="38.6" y="84.7" transform="rotate(-90 38.6 84.7)">2</text>
<text x="41.1" y="84.7" transform="rotate(-90 41.1 84.7)">6</text>
<text x="43.7" y="84.7" transform="rotate(-90 43.7 84.7)">1</text>
<text x="113.3" y="86.9">14</text>
<text x="113.8" y="84.3">4</text>
<text x="124.2" y="92.7" transform="rotate(-90 124.2 92.7)">8</text>
<text x="120.6" y="99.3" transform="rotate(-90 120.6 99.3)">16</text>
<text x="163.6" y="100.8">2</text>
<text x="174" y="97" transform="rotate(-90 174 97)">16</text>
<text x="183.9" y="100.8">4</text>
<text x="48.1" y="102.4">1</text>
<text x="48.1" y="107.4">2</text>
<text x="59.6" y="104.9">3</text>
<text x="109.8" y="103.1">15</text>
<text x="110.3" y="105.7">1</text>
<text x="130.6" y="105.7">2</text>
<text x="130.6" y="103.1">3</text>
<text x="163.6" y="103.4">3</text>
<text x="66.4" y="110.7">4</text>
<text x="77.9" y="113.3">6</text>
<text x="109.8" y="108.2">10</text>
<text x="110.3" y="110.7">9</text>
<text x="130.6" y="108.2">6</text>
<text x="130.6" y="110.7">7</text>
<text x="163.6" y="108.5">5</text>
<text x="163.6" y="111">6</text>
<text x="183.9" y="108.5">7</text>
<text x="66.4" y="115.8">5</text>
<text x="109.8" y="115.8">11</text>
<text x="110.3" y="118.4">5</text>
<text x="130.1" y="115.8">13</text>
<text x="163.1" y="118.6">13</text>
<text x="163.1" y="116.1">14</text>
<text x="183.4" y="116.1">12</text>
<text x="109.8" y="126">14</text>
<text x="110.3" y="123.4">4</text>
<text x="130.1" y="120.9">12</text>
<text x="163.1" y="123.7">11</text>
<text x="183.9" y="123.7">9</text>
<text x="47.4" y="128.8">1</text>
<text x="47.4" y="131.3">2</text>
<text x="120.6" y="131.8" transform="rotate(-90 120.6 131.8)">8</text>
<text x="163.1" y="126.2">10</text>
<text x="163.6" y="131.3">1</text>
<text x="225.6" y="131.8">7</text>
<text x="236" y="127.5" transform="rotate(-90 236 127.5)">8</text>
<text x="245.9" y="131.8">4</text>
<text x="47.4" y="133.9">3</text>
<text x="163.1" y="133.9">15</text>
<text x="225.1" y="136.9">10</text>
<text x="225.6" y="134.4">9</text>
<text x="245.9" y="134.4">5</text>
<text x="245.9" y="136.9">6</text>
<text x="47.1" y="138.9">1</text>
<text x="47.1" y="141.5">2</text>
<text x="120.6" y="140.9" transform="rotate(-90 120.6 140.9)">16</text>
<text x="174" y="139.7" transform="rotate(-90 174 139.7)">8</text>
<text x="225.1" y="139.4">11</text>
<text x="225.1" y="142">12</text>
<text x="47.1" y="144">3</text>
<text x="109.8" y="149.9">10</text>
<text x="109.8" y="144.8">15</text>
<text x="110.3" y="147.3">1</text>
<text x="130.6" y="147.3">2</text>
<text x="130.6" y="144.8">3</text>
<text x="130.6" y="149.9">6</text>
<text x="225.1" y="144.5">13</text>
<text x="225.1" y="147.1">14</text>
<text x="225.1" y="149.6">15</text>
<text x="245.9" y="149.6">1</text>
<text x="245.9" y="147.1">2</text>
<text x="245.9" y="144.5">3</text>
<text x="110.3" y="152.4">9</text>
<text x="130.6" y="152.4">7</text>
<text x="150.3" y="154.9">2</text>
<text x="161.7" y="154.9">3</text>
<text x="236" y="155.9" transform="rotate(-90 236 155.9)">16</text>
<text x="47.8" y="160.2" transform="rotate(-90 47.8 160.2)">14</text>
<text x="109.8" y="157.5">11</text>
<text x="110.3" y="160">5</text>
<text x="130.1" y="157.5">13</text>
<text x="156.2" y="159.8" transform="rotate(-90 156.2 159.8)">1</text>
<text x="109.8" y="167.6">14</text>
<text x="110.3" y="165.1">4</text>
<text x="130.1" y="162.6">12</text>
<text x="150.3" y="165.9">5</text>
<text x="161.7" y="165.9">6</text>
<text x="18.5" y="168.1" transform="rotate(-90 18.5 168.1)">14</text>
<text x="120.6" y="173.5" transform="rotate(-90 120.6 173.5)">8</text>
<text x="156.2" y="170.7" transform="rotate(-90 156.2 170.7)">4</text>
<text x="150.3" y="176.8">9</text>
<text x="161.7" y="176.8">8</text>
<text x="47.8" y="180.1" transform="rotate(-90 47.8 180.1)">7</text>
<text x="156.2" y="182.1" transform="rotate(-90 156.2 182.1)">10</text>
<text x="18.5" y="187.9" transform="rotate(-90 18.5 187.9)">7</text>
<text x="150" y="188.2">12</text>
<text x="161.4" y="188.2">11</text>
<text x="156.5" y="193.6" transform="rotate(-90 156.5 193.6)">13</text>
</g>
<g font-size="1.8" fill="#0f0f0f">
<text x="80.3" y="33.9">XClock</text>
<text x="192.4" y="36">D0</text>
<text x="192.4" y="41">D2</text>
<text x="192.4" y="38.5">D1</text>
<text x="192.4" y="43.6">D3</text>
<text x="214.4" y="45.6">D7</text>
<text x="80" y="48.2">XDir</text>
<text x="214.1" y="53.2">D0</text>
<text x="214.1" y="55.8">D1</text>
<text x="214.1" y="58.3">D2</text>
<text x="214.1" y="65.9">D3</text>
<text x="214.1" y="63.4">D5</text>
<text x="214.1" y="60.9">D6</text>
<text x="214.1" y="68.5">D4</text>
<text x="17.5" y="87.5">X2</text>
<text x="46.2" y="88.5">X1</text>
<text x="33.4" y="96.8" transform="rotate(-90 33.4 96.8)">Y1</text>
<text x="43.6" y="109.5" transform="rotate(-90 43.6 109.5)">Y2</text>
<text x="85.1" y="113.2">YClock</text>
<text x="192.4" y="113.7">D6</text>
<text x="192.4" y="108.6">D4</text>
<text x="192.4" y="111.2">D5</text>
<text x="192.4" y="116.2">D7</text>
<text x="85.9" y="136.3">YDir</text>
<text x="166.6" y="154.8">D0</text>
<text x="165.4" y="165.8">D1</text>
<text x="165.6" y="176.7">D2</text>
<text x="65.3" y="187.1">RB</text>
<text x="65.3" y="190.7">LB</text>
<text x="166.1" y="188.1">D3</text>
<text x="65" y="194.2">MB</text>
</g>
<text font-size="1.8" fill="#000084" x="202.9" y="30.5">D[0..7]</text>
<g font-size="1.8" fill="#0000c2">
<text x="177.5" y="156.3">fedcba98 76543220</text>
<text x="177.5" y="158.4">xxxxx111 xx0xxxxx - Y axis</text>
<text x="177.5" y="160.4">xxxxx011 xx0xxxxx - X axis</text>
<text x="177.5" y="162.4">xxxxx110 xx0xxxxx } Buttons D0=R D1=L D2=M</text>
<text x="177.5" y="164.5">xxxxx010 xx0xxxxx } Buttons D0=R D1=L D2=M</text>
</g>
<g font-size="1.1" fill="#a90000">
<text x="225.4" y="40.6">U1</text>
<text x="244.4" y="40.6">B1</text>
<text x="225.4" y="43.2">U2</text>
<text x="225.4" y="45.7">U3</text>
<text x="244.4" y="43.2">B2</text>
<text x="244.4" y="45.7">B3</text>
<text x="225.4" y="48.3">U4</text>
<text x="225.4" y="53.3">U6</text>
<text x="244.4" y="48.3">B4</text>
<text x="244.4" y="53.3">B6</text>
<text x="225.4" y="55.9">U7</text>
<text x="225.4" y="58.4">U8</text>
<text x="244.4" y="55.9">B7</text>
<text x="244.4" y="58.4">B8</text>
<text x="225.1" y="63.5">U10</text>
<text x="225.4" y="61">U9</text>
<text x="244.1" y="63.5">B10</text>
<text x="244.4" y="61">B9</text>
<text x="225.1" y="66">U11</text>
<text x="225.1" y="68.6">U12</text>
<text x="225.1" y="71.1">U13</text>
<text x="244.1" y="66">B11</text>
<text x="244.1" y="68.6">B12</text>
<text x="244.1" y="71.1">B13</text>
<text x="225.1" y="73.7">U14</text>
<text x="225.1" y="76.2">U15</text>
<text x="244.1" y="73.7">B14</text>
<text x="244.1" y="76.2">B15</text>
<text x="225.1" y="78.7">U16</text>
<text x="225.1" y="81.3">U17</text>
<text x="225.1" y="83.8">U18</text>
<text x="244.1" y="78.7">B16</text>
<text x="244.1" y="81.3">B17</text>
<text x="244.1" y="83.8">B18</text>
<text x="225.1" y="86.4">U19</text>
<text x="225.1" y="88.9">U20</text>
<text x="244.1" y="86.4">B19</text>
<text x="244.1" y="88.9">B20</text>
<text x="225.1" y="91.4">U21</text>
<text x="225.1" y="94">U22</text>
<text x="244.1" y="91.4">B21</text>
<text x="244.1" y="94">B22</text>
<text x="225.1" y="96.5">U23</text>
<text x="225.1" y="99.1">U24</text>
<text x="225.1" y="101.6">U25</text>
<text x="244.1" y="96.5">B23</text>
<text x="244.1" y="99.1">B24</text>
<text x="244.1" y="101.6">B25</text>
<text x="225.1" y="104.1">U26</text>
<text x="225.1" y="106.7">U27</text>
<text x="244.1" y="104.1">B26</text>
<text x="244.1" y="106.7">B27</text>
<text x="225.1" y="109.2">U28</text>
<text x="244.1" y="109.2">B28</text>
</g>
</svg>
